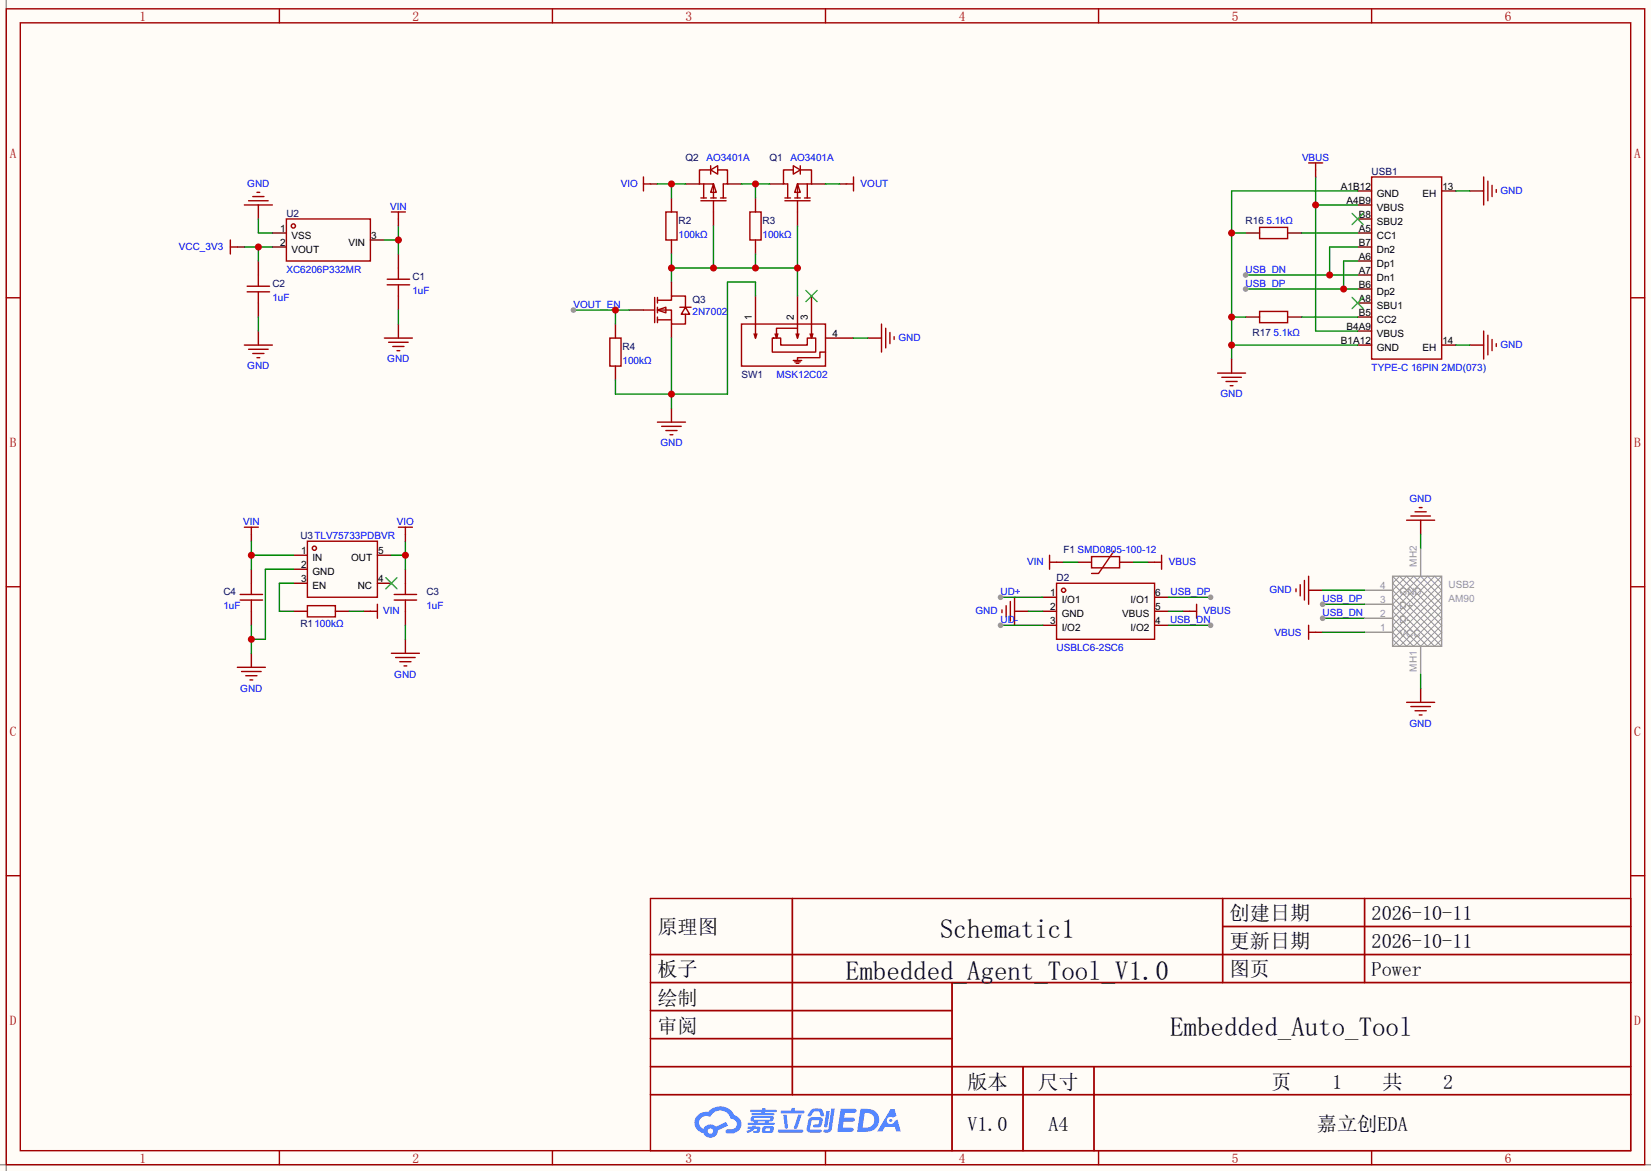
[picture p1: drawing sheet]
<svg xmlns="http://www.w3.org/2000/svg" width="299mm" height="212mm" viewBox="0 0 299 212" stroke-linecap="round" stroke-linejoin="round" font-family="sans-serif">
<path d="M0 0h299.5v212.3h-299.5z" fill="#fffcf7"/>
<path d="M1.1 0v212.3M0 211.1h299.5" fill="none" stroke="#999" stroke-width=".25"/>
<g fill="none" stroke="#a10000" stroke-width=".25">
<path d="M1.1 1.6h297.2v209.5h-297.2zM3.7 4.1h292.1v204.5h-292.1zM50.7 1.6v2.5M100.2 1.6v2.5M149.7 1.6v2.5M199.3 1.6v2.5M248.8 1.6v2.5M1.1 54h2.6M295.8 54h2.5M1.1 106.4h2.6M295.8 106.4h2.5M1.1 158.8h2.6"/>
<path d="M295.8 158.8h2.5M118 162.9h177.8v45.7h-177.8zM118 173h177.8M118 178.1h177.8M143.7 162.9v35.5M172.7 178.1v30.5M221.8 162.9v15.2M221.8 168h74M247.5 162.9v15.2M118 183.2h54.7M118 193.4h177.8M118 188.3h54.7"/>
<path d="M118 198.4h177.8M185.6 193.4v15.2M198.4 193.4v15.2M50.7 208.6v2.5M100.2 208.6v2.5M149.7 208.6v2.5M199.3 208.6v2.5M248.8 208.6v2.5"/>
</g>
<g fill="#5487ff">
<path d="M152.5 201h1.6a1.34 1.34 0 0 1 1.2 .2 .37 .37 0 0 1-.3 .6h-1.7l-.2 .8h1.6a.37 .37 0 0 1 .4 .4 .37 .37 0 0 1-.4 .4l-1.7-.1-.2 1.2h.8a1.26 1.26 0 0 1 1.2 .1 .36 .36 0 0 1-.3 .6h-2.6z"/>
<path d="M161.5 201.1h.8l.3 1.2-.6 .3a.72 .72 0 0 0-1.1 .2 .72 .72 0 0 0 .3 1 .72 .72 0 0 0 1-.4l.1-.2 .5-.2 .6 2.1h-.8l-.3-.8h-1.8l-.5 .8h-.9z"/>
<path d="M149.9 201.4h.6l-.4 2.7a.31 .31 0 0 1-.3 .3 .31 .31 0 0 1-.3-.3z"/>
<path d="M150.8 201h.6l-.5 3.7a.97 .97 0 0 1-1.5 .5l.1-.4h.6l.2-.2z"/>
<path d="M147.1 201.2l.5-.2h1.3l.3 .4 .3 .8-.1 .2h-.5l-.3-.9h-.8l-.2 .1-.6 .8-.5-.1v-.1z"/>
<path d="M146.8 202.8l.4-.2 1.5-.1a.69 .69 0 0 1 .5 .5 .69 .69 0 0 1-.1 .7 .74 .74 0 0 1-.8 .7h-.6a.27 .27 0 0 1-.2-.3 .27 .27 0 0 1 .3-.3h.6l.2-.7h-1.4l-.3 1.6 1.9 .1a.28 .28 0 0 1 .2 .3 .28 .28 0 0 1-.3 .2h-1.9l-.4-.2-.1-.5z"/>
<path d="M141.1 204.8h4.3a.28 .28 0 0 1 .3 .3 .28 .28 0 0 1-.3 .2h-4.2l-.1-.1z"/>
<path d="M144.8 202.1h.6l-.8 2.4a.3 .3 0 0 1-.4 .2 .3 .3 0 0 1-.2-.3z"/>
<path d="M142.1 202.1h.6l.2 2.2-.2 .3-.4-.2z"/>
<path d="M141.7 201.3h1.8l.2-.4h.5l-.1 .4h1.5a.27 .27 0 0 1 .3 .3 .27 .27 0 0 1-.3 .3h-3.8l-.2-.2z"/>
<path d="M135.7 204.2h.8v-.1l.6-.1-.1 .2 .8 .1a.7 .7 0 0 1-.5 1.1h-.6v-.4l.6-.1v-.2l-.4-.1a2.13 2.13 0 0 1-1.3 .8l-.2-.4 .8-.3h-.6z"/>
<path d="M136.1 201.2h2.1l.1-.3h.6l-.1 .3h1.9l.2 .2-.2 .2h-1.9l-.1 .2h1.6l.2 .2-.2 .2h-3.9l-.1-.4h1.8v-.2h-1.9l-.1-.1z"/>
<path d="M156.1 201l-.6 4.2h1.4a2.14 2.14 0 0 0 2.6-2.1 2.14 2.14 0 0 0-2.7-2.1zM156.8 201.7a1.37 1.37 0 0 1 1.8 1.2 1.37 1.37 0 0 1-1.5 1.5l-.7 .1z"/>
<path d="M136.3 202.5a.47 .47 0 0 0-.2 .6 .47 .47 0 0 0 .6 .2l.1 .3h-1.1l-.1 .3h4.7l.2-.1-.1-.2h-1l.1-.3a.6 .6 0 0 0 .7-.2 .6 .6 0 0 0 0-.7l-3.5-.1zM136.8 202.7h2.8l.1 .1-.1 .2h-2.8zM137.4 203.3h1.4l-.1 .3h-1.2z"/>
<path d="M138.4 204.3a.9 .9 0 0 0-.1 1.1 2.48 2.48 0 0 0 1.9-.2 .84 .84 0 0 0 0-1h-1.4zM138.9 204.6h.7l.1 .3-.2 .1h-.7z"/>
<path d="M126.6 202.1a1.91 1.91 0 0 0-.5 2 1.91 1.91 0 0 0 1.5 1.3 1.35 1.35 0 0 0 1.5 .9 1.35 1.35 0 0 0 1.1-1.4l1.9-.9-.4-.6-1.8 .9a1.41 1.41 0 0 0-2.3 .3 1.25 1.25 0 0 1-.6-1.7 1.25 1.25 0 0 1 1.8-.4 1.97 1.97 0 0 1 2-1.2 1.97 1.97 0 0 1 1.8 1.5 .96 .96 0 0 1 1 .9 .96 .96 0 0 1-.9 1h-.6a.39 .39 0 0 0-.5 .4 .39 .39 0 0 0 .4 .4 1.87 1.87 0 0 0 1.9-.5 1.87 1.87 0 0 0 .4-2l-.7-.7-.4-.1a2.86 2.86 0 0 0-4.8-.6h-.3a2.27 2.27 0 0 0-1.5 .5zM128.4 205.1a.5 .5 0 0 1 1 0 .5 .5 0 0 1-1 0z"/>
<circle cx="161.6" cy="203.1" r=".27"/>
</g>
<g fill="none" stroke="#870000" stroke-width=".25">
<path d="M246.3 34.6h2.5M246.3 37.2h2.5M246.3 39.7h2.5M261.5 34.6h2.5M266.6 34.6h2.5M137 53.7v5M144.7 53.7v5M147.2 53.7v5M246.3 42.2h2.5M246.3 44.8h2.5M246.3 47.3h2.5M246.3 49.9h2.5"/>
<path d="M246.3 52.4h2.5M246.3 54.9h2.5M246.3 57.5h2.5M149.7 61.3h5.1M246.3 62.6h2.5M246.3 60h2.5M261.5 62.6h2.5M266.6 62.6h2.5M189.1 108.3h2.5M189.1 110.8h2.5M189.1 113.4h2.5M209.4 108.3h2.6"/>
<path d="M209.4 110.8h2.6M209.4 113.4h2.6"/>
</g>
<g fill="none" stroke="#a10000" stroke-width=".25">
<path d="M248.8 32.1h12.7v33h-12.7zM269.1 32.1v5.1M269.9 32.8v3.6M270.6 33.6v2M271.4 34.4v.5M134.5 58.7h15.2v7.7h-15.2zM137 58.7v2.6M144.7 59.5h-3.9v1.8l.3-.8M144.7 58.7v2.6M147.2 58.7v2.6l.2-.8M136.8 60.5l.2 .8M137.3 60.5l-.3 .8"/>
<path d="M140.1 61.3h1.5v1.3h4.8v-1.3h1.6v2.5h-7.9zM140.6 60.5l.2 .8M143.9 65.4h1.5M144.1 65.6h1.1M144.4 65.9h.5M144.4 60.5l.3 .8M144.9 60.5l-.2 .8M146.9 60.5l.3 .8M149.7 63.8h-1v1h-4v.6M269.1 60v5.1M269.9 60.8v3.5M270.6 61.5v2.1"/>
<path d="M271.4 62.3v.5M191.6 105.7h17.8v10.2h-17.8z"/>
<circle cx="192.9" cy="107" r=".38"/>
</g>
<path d="M245.2 38.7l2.1 2M247.3 38.7l-2.1 2M146.2 52.7l2 2M148.2 52.7l-2 2M245.2 53.9l2.1 2.1M247.3 53.9l-2.1 2.1" fill="none" stroke="#3c3" stroke-width=".25"/>
<path d="M264 34.6h2.6M264 62.6h2.6M239.9 112.1h7.6" fill="none" stroke="#008700" stroke-width=".25"/>
<circle cx="239.9" cy="112.1" r=".51" fill="#999"/>
<path d="M225.9 52.4h20.4M246.3 47.3h-2.6v5.1" fill="none" stroke="#008700" stroke-width=".25"/>
<circle cx="243.7" cy="52.4" r=".63" fill="#c00"/>
<circle cx="225.9" cy="52.4" r=".51" fill="#999"/>
<path d="M225.9 49.9h20.4M246.3 44.8h-5.1v5.1" fill="none" stroke="#008700" stroke-width=".25"/>
<circle cx="241.2" cy="49.9" r=".63" fill="#c00"/>
<circle cx="225.9" cy="49.9" r=".51" fill="#999"/>
<path d="M238.6 32.1v27.9h7.7M238.6 37.2h7.7" fill="none" stroke="#008700" stroke-width=".25"/>
<circle cx="238.6" cy="37.2" r=".63" fill="#c00"/>
<path d="M225.9 42.2h2.6M225.9 57.5h2.6M233.6 42.2h2.5M233.6 57.5h2.5" fill="none" stroke="#870000" stroke-width=".25"/>
<path d="M228.5 41.2h5.1v2.1h-5.1zM228.5 56.5h5.1v2h-5.1z" fill="none" stroke="#a10000" stroke-width=".25"/>
<path d="M246.3 34.6h-22.9v30.5M223.4 42.2h2.5M223.4 57.5h2.5M236.1 42.2h10.2M236.1 57.5h10.2M223.4 62.6h22.9" fill="none" stroke="#008700" stroke-width=".25"/>
<g fill="#c00">
<circle cx="223.4" cy="42.2" r=".63"/>
<circle cx="223.4" cy="62.6" r=".63"/>
<circle cx="223.4" cy="57.5" r=".63"/>
</g>
<path d="M238.6 30.8v1.3M157.4 61.3h2.5M223.4 65.1v2.5M257.7 94.3v2.5M184 110.8h2.6M208.2 101.9h1.2M214.5 110.8h1.3M237.4 107h2.5M238.6 114.6h1.3M257.7 124.8v2.5" fill="none" stroke="#870000" stroke-width=".25"/>
<g fill="none" stroke="#a10000" stroke-width=".25">
<path d="M237.4 29.5h2.5M238.6 29.5v1.3M159.9 58.7v5.1M160.7 59.5v3.6M161.4 60.3v2M162.2 61v.5M220.9 67.6h5M221.6 68.4h3.6M222.4 69.2h2M223.1 69.9h.5M255.1 94.3h5.1M255.9 93.5h3.6"/>
<path d="M256.7 92.8h2M257.4 92h.5M181.7 110.6v.5M182.5 109.8v2M183.3 109v3.6M184 108.3v5.1M209.4 101.9h1.3M210.7 100.7v2.5M215.8 110.8h1.2M217 109.5v2.6M235.1 106.8v.5M235.8 106v2"/>
<path d="M236.6 105.2v3.6M237.4 104.5v5M237.4 113.4v2.5M237.4 114.6h1.2M255.1 127.3h5.1M255.9 128.1h3.6M256.7 128.9h2M257.4 129.6h.5"/>
</g>
<path d="M257.7 99.4v5.1M247.5 107h5.1M247.5 109.5h5.1M247.5 112.1h5.1M247.5 114.6h5.1M252.6 104.5h8.9v12.7h-8.9zM257.7 117.2v5" fill="none" stroke="#999" stroke-width=".25"/>
<path d="M252.6 104.5l8.9 8.9-3.8 3.8-5.1-5.1 7.6-7.6 1.3 1.2-8.9 8.9 2.5 2.6 6.4-6.4-6.4-6.3-2.5 2.5 8.9 8.9-1.3 1.3-7.6-7.7 5.1-5 3.8 3.8-8.9 8.9M261.5 104.5l-8.9 8.9 3.8 3.8 5.1-5.1-7.6-7.6-1.3 1.2 8.9 8.9-2.5 2.6-6.4-6.4 6.4-6.3 2.5 2.5-8.9 8.9 1.3 1.3 7.6-7.7-5.1-5-3.8 3.8 8.9 8.9" fill="none" stroke="#999" stroke-width=".18"/>
<path d="M257.7 96.8v2.6M239.9 109.5h7.6M257.7 122.2v2.6" fill="none" stroke="#008700" stroke-width=".25"/>
<circle cx="239.9" cy="109.5" r=".51" fill="#999"/>
<path d="M181.5 108.3h7.6M186.6 110.8h2.5M212 110.8h2.5M239.9 107h7.6M239.9 114.6h7.6" fill="none" stroke="#008700" stroke-width=".25"/>
<circle cx="181.5" cy="108.3" r=".51" fill="#999"/>
<path d="M181.5 113.4h7.6" fill="none" stroke="#008700" stroke-width=".25"/>
<circle cx="181.5" cy="113.4" r=".51" fill="#999"/>
<path d="M212 113.4h7.6" fill="none" stroke="#008700" stroke-width=".25"/>
<circle cx="219.6" cy="113.4" r=".51" fill="#999"/>
<path d="M212 108.3h7.6" fill="none" stroke="#008700" stroke-width=".25"/>
<circle cx="219.6" cy="108.3" r=".51" fill="#999"/>
<g fill="none" stroke="#a10000" stroke-width=".25">
<path d="M51.9 39.7h15.3v7.6h-15.3zM44.8 52.9h4.1M44.8 51.9h4.1M46.9 49.9v2M46.9 52.9v2M70.2 51.6h4.1M70.2 50.6h4.1M72.3 48.6v2M72.3 51.6v2.1"/>
<circle cx="53.2" cy="41" r=".38"/>
</g>
<path d="M46.9 47.3v2.6M46.9 54.9v2.6M49.4 42.2h2.5M49.4 44.8h2.5M67.2 43.5h2.5M72.3 46v2.6M72.3 53.7v2.5" fill="none" stroke="#870000" stroke-width=".25"/>
<path d="M69.7 43.5h2.6M72.3 41v5" fill="none" stroke="#008700" stroke-width=".25"/>
<circle cx="72.3" cy="43.5" r=".63" fill="#c00"/>
<path d="M46.9 37.2v2.5M72.3 39.7v1.3M72.3 58.7v2.6M46.9 60v2.6M121.8 74v2.5M45.6 96.8v1.3M45.6 118.4v2.6M65.9 110.8h1.3M73.5 115.9v2.5M191.6 101.9h1.3" fill="none" stroke="#870000" stroke-width=".25"/>
<g fill="none" stroke="#a10000" stroke-width=".25">
<path d="M44.3 37.2h5.1M45.1 36.4h3.5M45.8 35.6h2.1M46.6 34.9h.5M71 38.4h2.5M72.3 38.4v1.3M44.3 62.6h5.1M45.1 63.3h3.5M45.8 64.1h2.1M46.6 64.8h.5M69.7 61.3h5.1M70.5 62.1h3.5"/>
<path d="M71.2 62.8h2.1M72 63.6h.5M119.3 76.5h5M120 77.3h3.6M120.8 78.1h2M121.5 78.8h.5M44.3 95.6h2.6M45.6 95.6v1.2M67.2 110.8h1.3M68.5 109.5v2.6M71 118.4h5.1M71.8 119.2h3.5"/>
<path d="M72.5 120h2M190.4 100.7v2.5M190.4 101.9h1.2M43.1 121h5M43.8 121.7h3.6M44.6 122.5h2M45.3 123.3h.5M73.3 120.7h.5"/>
</g>
<path d="M44.3 44.8h5.1M46.9 44.8v2.5M46.9 57.5v2.5M72.3 56.2v2.5" fill="none" stroke="#008700" stroke-width=".25"/>
<circle cx="46.9" cy="44.8" r=".63" fill="#c00"/>
<path d="M46.9 39.7v2.5h2.5M45.6 113.4v5M53.2 103.2h-5.1v12.7h-2.5M73.5 113.4v2.5" fill="none" stroke="#008700" stroke-width=".25"/>
<g fill="none" stroke="#870000" stroke-width=".25">
<path d="M121.8 35.9v2.5M137 35.9v2.5M43.1 44.8h1.2M111.6 58.7v2.6M121.8 43.5v2.5M137 43.5v2.5M111.6 66.4v2.5M45.6 103.2v2.5M45.6 110.8v2.6M53.2 100.7h2.6M53.2 103.2h2.6M53.2 105.7h2.6"/>
<path d="M53.2 110.8h2.6M60.8 110.8h2.6M68.5 100.7h2.5M68.5 105.7h2.5M73.5 103.2v2.5M73.5 110.8v2.6"/>
</g>
<g fill="none" stroke="#a10000" stroke-width=".25">
<path d="M120.8 38.4h2v5.1h-2zM136 38.4h2v5.1h-2zM41.8 43.5v2.5M41.8 44.8h1.3M110.6 61.3h2v5.1h-2zM55.8 98.1h12.7v10.2h-12.7zM43.6 108.8h4M43.6 107.8h4M45.6 105.7v2.1M45.6 108.8v2M55.8 109.8h5v2h-5zM71.5 108.8h4.1"/>
<path d="M71.5 107.8h4.1M73.5 105.7v2.1M73.5 108.8v2"/>
<circle cx="57" cy="99.4" r=".38"/>
</g>
<path d="M70 104.7l2 2.1M72 104.7l-2 2.1" fill="none" stroke="#3c3" stroke-width=".25"/>
<circle cx="45.6" cy="115.9" r=".63" fill="#c00"/>
<path d="M45.6 98.1v5.1M45.6 100.7h7.6" fill="none" stroke="#008700" stroke-width=".25"/>
<circle cx="45.6" cy="100.7" r=".63" fill="#c00"/>
<path d="M73.5 98.1v5.1M53.2 105.7h-2.5v5.1h2.5M71 100.7h2.5" fill="none" stroke="#008700" stroke-width=".25"/>
<circle cx="73.5" cy="100.7" r=".63" fill="#c00"/>
<path d="M119.3 33.3h5M121.8 33.3v2.6M63.4 110.8h2.5M192.9 101.9h2.6M205.6 101.9h2.6" fill="none" stroke="#008700" stroke-width=".25"/>
<path d="M118 33.3h1.3M124.3 33.3h2.6M129.4 38.4v2.6M132 33.3h2.5M139.6 33.3h2.5M144.7 38.4v2.6M147.2 33.3h2.5M152.3 33.3h1.2M73.5 96.8v1.3M195.5 101.9h2.5M203.1 101.9h2.5" fill="none" stroke="#870000" stroke-width=".25"/>
<g fill="none" stroke="#a10000" stroke-width=".25">
<path d="M116.7 32.1v2.5M116.7 33.3h1.3M127.1 36.4h4.6M127.1 35.9h1M127.6 33.3v2.6M128.9 30.8l1.3-.8v1.6zM128.9 30.8h-2v2.5h2.5v2.6M128.9 30v1.6M128.9 35.9h1M129.4 33.3l.5 1.6h-1zM129.4 36.4v2M130.2 30.8h1.8v2.5h-.8v2.6"/>
<path d="M130.7 35.9h1M142.4 36.4h4.5M142.4 35.9h1M143.9 30l1.3 .8-1.3 .8zM143.9 30.8h-1.8v2.5h.8v2.6M144.1 35.9h1.1M144.7 33.3l.5 1.6h-1.1zM144.7 36.4v2M145.2 30.8h2v2.5h-2.5v2.6M145.2 30v1.6M145.9 35.9h1M146.4 33.3v2.6"/>
<path d="M153.5 33.3h1.3M154.8 32.1v2.5M72.3 95.6h2.5M73.5 95.6v1.2M202.1 99.9l-2.8 4.1h-1.3M198 100.9h5.1v2h-5.1z"/>
</g>
<circle cx="121.8" cy="33.3" r=".63" fill="#c00"/>
<path d="M121.8 48.6h22.9M121.8 46v5.1M129.4 41v7.6M137 46v2.6M144.7 41v12.7" fill="none" stroke="#008700" stroke-width=".25"/>
<g fill="#c00">
<circle cx="129.4" cy="48.6" r=".63"/>
<circle cx="121.8" cy="48.6" r=".63"/>
<circle cx="137" cy="48.6" r=".63"/>
<circle cx="144.7" cy="48.6" r=".63"/>
</g>
<path d="M134.5 33.3h5.1M137 33.3v2.6" fill="none" stroke="#008700" stroke-width=".25"/>
<circle cx="137" cy="33.3" r=".63" fill="#c00"/>
<path d="M149.7 33.3h2.6M137 53.7v-2.6h-5v20.3h-20.4v-2.5M121.8 61.3v12.7" fill="none" stroke="#008700" stroke-width=".25"/>
<path d="M116.7 56.2h2M118.7 53.9v4.6M119.3 56.2l1.5-.5v1zM119.3 54.4h2.5v-.7h2.5v2M119.3 56.2h2.5v2.5h2.5v-1.7M119.3 58h2.5M119.3 53.9v1M119.3 55.7v1M119.3 57.5v1M123.3 55.7h2M124.3 55.7l.8 1.3h-1.5z" fill="none" stroke="#a10000" stroke-width=".25"/>
<path d="M114.2 56.2h2.5M121.8 51.1v2.6M121.8 58.7v2.6" fill="none" stroke="#870000" stroke-width=".25"/>
<circle cx="121.8" cy="71.4" r=".63" fill="#c00"/>
<path d="M104 56.2h10.2M111.6 56.2v2.5" fill="none" stroke="#008700" stroke-width=".25"/>
<circle cx="111.6" cy="56.2" r=".63" fill="#c00"/>
<circle cx="104" cy="56.2" r=".51" fill="#999"/>
<path d="M154.8 61.3h2.6" fill="none" stroke="#008700" stroke-width=".25"/>
<g font-size="4.9">
<text x="170.5" y="170">Schematic1</text>
<text x="153.4" y="177.6">Embedded_Agent_Tool_V1.0</text>
<text x="212.3" y="187.8">Embedded_Auto_Tool</text>
</g>
<g font-size="3.7">
<text x="223" y="166.9">创建日期</text>
<text x="248.8" y="166.9">2026-10-11</text>
<text x="119.3" y="169.4">原理图</text>
<text x="223" y="171.9">更新日期</text>
<text x="248.8" y="171.9">2026-10-11</text>
<text x="119.3" y="177">板子</text>
<text x="223" y="177">图页</text>
<text x="248.8" y="177">Power</text>
<text x="119.3" y="182.1">绘制</text>
<text x="119.3" y="187.2">审阅</text>
<text x="175.5" y="197.3">版本</text>
<text x="188.3" y="197.3">尺寸</text>
<text x="230.6" y="197.3">页</text>
<text x="241.6" y="197.3">1</text>
<text x="250.8" y="197.3">共</text>
<text x="261.8" y="197.3">2</text>
<text x="175.5" y="205">V1.0</text>
<text x="190.2" y="205">A4</text>
<text x="238.9" y="205">嘉立创EDA</text>
</g>
<g font-size="2.4" fill="#a00000">
<text x="25.3" y="3.7">1</text>
<text x="74.8" y="3.7">2</text>
<text x="124.4" y="3.7">3</text>
<text x="173.9" y="3.7">4</text>
<text x="223.4" y="3.7">5</text>
<text x="272.9" y="3.7">6</text>
<text x="1.8" y="28.7">A</text>
<text x="296.4" y="28.7">A</text>
<text x="1.8" y="81.1">B</text>
<text x="296.4" y="81.1">B</text>
<text x="1.8" y="133.4">C</text>
<text x="296.4" y="133.4">C</text>
<text x="1.8" y="185.8">D</text>
<text x="296.4" y="185.8">D</text>
<text x="25.3" y="210.8">1</text>
<text x="74.8" y="210.8">2</text>
<text x="124.4" y="210.8">3</text>
<text x="173.9" y="210.8">4</text>
<text x="223.4" y="210.8">5</text>
<text x="272.9" y="210.8">6</text>
</g>
<g font-size="1.8" fill="#000080">
<text x="124.3" y="29.1">Q2</text>
<text x="139.6" y="29.1">Q1</text>
<text x="248.8" y="31.6">USB1</text>
<text x="51.9" y="39.3">U2</text>
<text x="123.1" y="40.5">R2</text>
<text x="138.3" y="40.5">R3</text>
<text x="225.9" y="40.5">R16</text>
<text x="49.4" y="52">C2</text>
<text x="74.8" y="50.7">C1</text>
<text x="125.6" y="55">Q3</text>
<text x="112.9" y="63.4">R4</text>
<text x="227.2" y="60.9">R17</text>
<text x="134.5" y="68.5">SW1</text>
<text x="54.5" y="97.7">U3TLV75733PDBVR</text>
<text x="192.9" y="100.2">F1 SMD0805-100-12</text>
<text x="40.5" y="107.8">C4</text>
<text x="77.3" y="107.8">C3</text>
<text x="191.6" y="105.3">D2</text>
<text x="54.5" y="113.7">R1100kΩ</text>
</g>
<g font-size="1.8" fill="#00f">
<text x="128.1" y="29.1">AO3401A</text>
<text x="143.4" y="29.1">AO3401A</text>
<text x="236.2" y="29.1">VBUS</text>
<text x="44.8" y="33.9">GND</text>
<text x="112.6" y="33.9">VIO</text>
<text x="156.1" y="33.9">VOUT</text>
<text x="272.2" y="35.2">GND</text>
<text x="70.7" y="38">VIN</text>
<text x="229.7" y="40.5">5.1kΩ</text>
<text x="32.4" y="45.4">VCC_3V3</text>
<text x="123.1" y="43.1">100kΩ</text>
<text x="138.3" y="43.1">100kΩ</text>
<text x="51.9" y="49.4">XC6206P332MR</text>
<text x="74.8" y="53.2">1uF</text>
<text x="225.9" y="52">USB_DP</text>
<text x="225.9" y="49.4">USB_DN</text>
<text x="49.4" y="54.5">1uF</text>
<text x="104" y="55.8">VOUT_EN</text>
<text x="125.6" y="57">2N7002</text>
<text x="70.2" y="65.7">GND</text>
<text x="112.9" y="65.9">100kΩ</text>
<text x="163" y="61.9">GND</text>
<text x="231" y="60.9">5.1kΩ</text>
<text x="272.2" y="63.1">GND</text>
<text x="44.8" y="67">GND</text>
<text x="140.8" y="68.5">MSK12C02</text>
<text x="248.8" y="67.2">TYPE-C 16PIN 2MD(073)</text>
<text x="221.4" y="72">GND</text>
<text x="119.8" y="80.9">GND</text>
<text x="44.1" y="95.1">VIN</text>
<text x="72" y="95.1">VIO</text>
<text x="255.7" y="91.1">GND</text>
<text x="181.5" y="107.8">UD+</text>
<text x="186.3" y="102.5">VIN</text>
<text x="212" y="102.5">VBUS</text>
<text x="212.3" y="107.8">USB_DP</text>
<text x="230.3" y="107.6">GND</text>
<text x="40.5" y="110.4">1uF</text>
<text x="69.5" y="111.4">VIN</text>
<text x="77.3" y="110.4">1uF</text>
<text x="176.9" y="111.4">GND</text>
<text x="181.5" y="112.9">UD-</text>
<text x="212.2" y="112.9">USB_DN</text>
<text x="218.3" y="111.4">VBUS</text>
<text x="239.9" y="111.7">USB_DN</text>
<text x="239.9" y="109.1">USB_DP</text>
<text x="191.6" y="118">USBLC6-2SC6</text>
<text x="231.2" y="115.2">VBUS</text>
<text x="43.6" y="125.4">GND</text>
<text x="71.5" y="122.8">GND</text>
<text x="255.7" y="131.7">GND</text>
</g>
<g font-size="1.8">
<text x="243.2" y="34.4">A1B12</text>
<text x="249.7" y="35.7">GND</text>
<text x="258" y="35.7">EH</text>
<text x="261.6" y="34.4">13</text>
<text x="244.2" y="37">A4B9</text>
<text x="246.4" y="39.5">B8</text>
<text x="249.7" y="38.2">VBUS</text>
<text x="249.7" y="40.8">SBU2</text>
<text x="50.8" y="42">1</text>
<text x="50.8" y="44.6">2</text>
<text x="52.9" y="43.3">VSS</text>
<text x="52.9" y="45.8">VOUT</text>
<text x="63.2" y="44.6">VIN</text>
<text x="67.3" y="43.3">3</text>
<text x="246.4" y="42">A5</text>
<text x="246.4" y="44.6">B7</text>
<text x="246.4" y="47.1">A6</text>
<text x="249.7" y="43.3">CC1</text>
<text x="249.7" y="45.8">Dn2</text>
<text x="246.4" y="49.7">A7</text>
<text x="246.4" y="52.2">B6</text>
<text x="249.7" y="48.4">Dp1</text>
<text x="249.7" y="50.9">Dn1</text>
<text x="249.7" y="53.5">Dp2</text>
<text x="136.3" y="58" transform="rotate(-90 136.3 58)">1</text>
<text x="144" y="58" transform="rotate(-90 144 58)">2</text>
<text x="146.5" y="58" transform="rotate(-90 146.5 58)">3</text>
<text x="244.2" y="59.8">B4A9</text>
<text x="246.4" y="54.7">A8</text>
<text x="246.4" y="57.3">B5</text>
<text x="249.7" y="56">SBU1</text>
<text x="249.7" y="58.5">CC2</text>
<text x="151" y="61.1">4</text>
<text x="243.2" y="62.4">B1A12</text>
<text x="249.7" y="61.1">VBUS</text>
<text x="249.7" y="63.6">GND</text>
<text x="258" y="63.6">EH</text>
<text x="261.6" y="62.4">14</text>
<text x="54.6" y="100.5">1</text>
<text x="56.7" y="101.7">IN</text>
<text x="63.7" y="101.7">OUT</text>
<text x="68.6" y="100.5">5</text>
<text x="54.6" y="103">2</text>
<text x="54.6" y="105.5">3</text>
<text x="56.7" y="104.3">GND</text>
<text x="56.7" y="106.8">EN</text>
<text x="64.9" y="106.8">NC</text>
<text x="68.6" y="105.5">4</text>
<text x="190.5" y="108.1">1</text>
<text x="190.5" y="110.6">2</text>
<text x="190.5" y="113.2">3</text>
<text x="192.6" y="109.3">I/O1</text>
<text x="192.6" y="111.9">GND</text>
<text x="203.5" y="111.9">VBUS</text>
<text x="205.1" y="109.3">I/O1</text>
<text x="209.5" y="113.2">4</text>
<text x="209.5" y="110.6">5</text>
<text x="209.5" y="108.1">6</text>
<text x="192.6" y="114.4">I/O2</text>
<text x="205.1" y="114.4">I/O2</text>
</g>
<g font-size="1.8" fill="#999">
<text x="250.3" y="106.8">4</text>
<text x="253.9" y="107.8">GND</text>
<text x="257" y="102.7" transform="rotate(-90 257 102.7)">MH2</text>
<text x="262.8" y="106.6">USB2</text>
<text x="250.3" y="109.3">3</text>
<text x="250.3" y="111.9">2</text>
<text x="253.9" y="110.4">D+</text>
<text x="253.9" y="112.9">D-</text>
<text x="262.8" y="109.1">AM90</text>
<text x="250.3" y="114.4">1</text>
<text x="253.9" y="115.4">VCC</text>
<text x="257" y="121.8" transform="rotate(-90 257 121.8)">MH1</text>
</g>
</svg>
